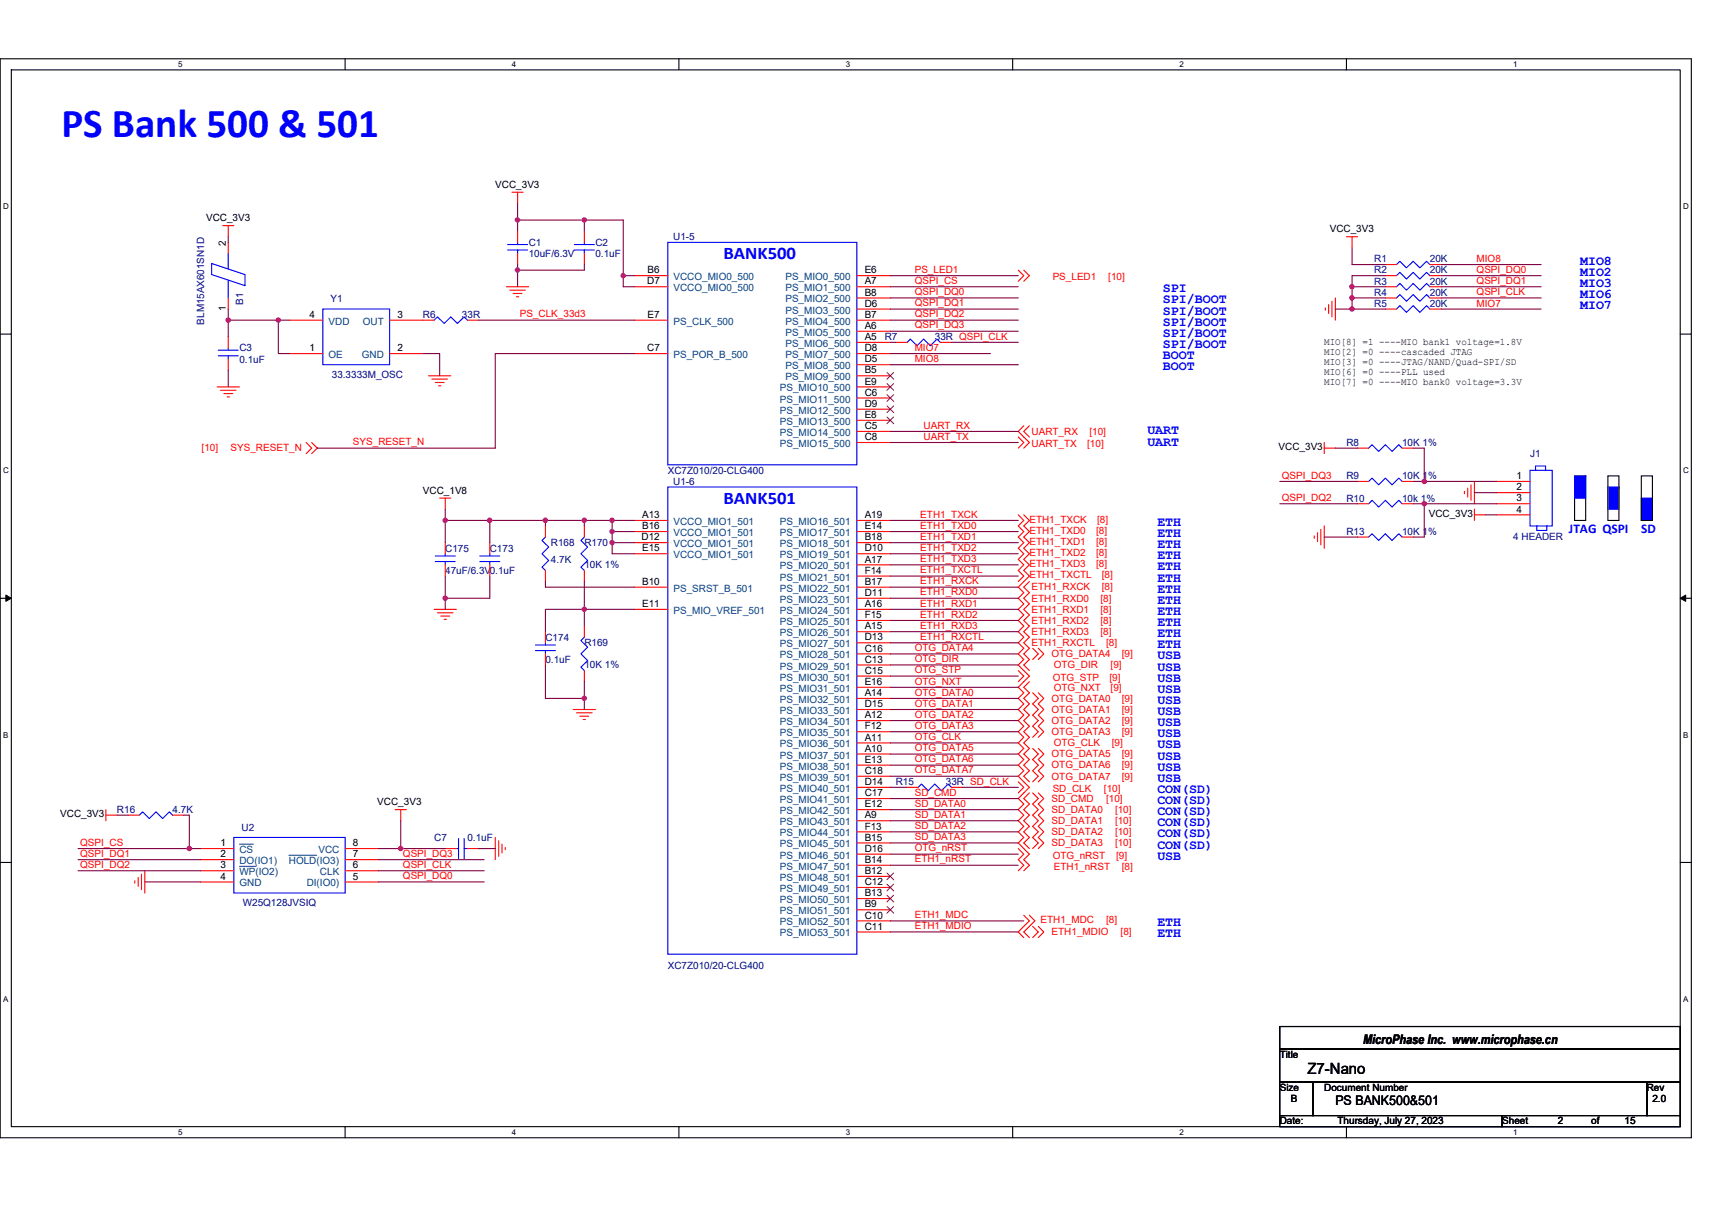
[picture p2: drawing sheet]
<svg xmlns="http://www.w3.org/2000/svg" width="297mm" height="210mm" viewBox="0 0 297 210" stroke-linecap="round" stroke-linejoin="round" font-family="sans-serif">
<path d="M0 10.2h293.5v187.2h-293.5zM2 12.1h289.5v183.4h-289.5z" fill="none" stroke="#000" stroke-width=".19"/>
<g fill="#fff">
<path d="M30.9 10.4h.8v1.6h-.8z"/>
<path d="M30.9 195.7h.8v1.6h-.8z"/>
</g>
<path d="M59.9 10.2v1.9M59.9 195.5v1.9" fill="none" stroke="#000" stroke-width=".19"/>
<g fill="#fff">
<path d="M88.8 10.4h.8v1.6h-.8z"/>
<path d="M88.8 195.7h.8v1.6h-.8z"/>
</g>
<path d="M117.8 10.2v1.9M117.8 195.5v1.9" fill="none" stroke="#000" stroke-width=".19"/>
<g fill="#fff">
<path d="M146.7 10.4h.8v1.6h-.8z"/>
<path d="M146.7 195.7h.8v1.6h-.8z"/>
</g>
<path d="M175.7 10.2v1.9M175.7 195.5v1.9" fill="none" stroke="#000" stroke-width=".19"/>
<g fill="#fff">
<path d="M204.7 10.4h.7v1.6h-.7z"/>
<path d="M204.7 195.7h.7v1.6h-.7z"/>
</g>
<path d="M233.6 10.2v1.9M233.6 195.5v1.9" fill="none" stroke="#000" stroke-width=".19"/>
<g fill="#fff">
<path d="M262.6 10.4h.7v1.6h-.7z"/>
<path d="M262.6 195.7h.7v1.6h-.7z"/>
<path d="M.5 35.1h1v1.5h-1z"/>
<path d="M292 35.1h1v1.5h-1z"/>
<path d="M.5 80.9h1v1.5h-1z"/>
<path d="M292 80.9h1v1.5h-1z"/>
</g>
<path d="M0 58h2M291.5 58h2" fill="none" stroke="#000" stroke-width=".19"/>
<g fill="#fff">
<path d="M.5 126.7h.9v1.6h-.9z"/>
<path d="M292 126.7h.9v1.6h-.9z"/>
</g>
<path d="M0 103.8h2M291.5 103.8h2" fill="none" stroke="#000" stroke-width=".19"/>
<path d="M1 103.3l1 .5-1 .6zM291.5 103.8l1-.5v1.1z" fill="#000" stroke="#000" stroke-width=".17"/>
<g fill="#fff">
<path d="M.5 172.6h.9v1.5h-.9z"/>
<path d="M292 172.6h.9v1.5h-.9z"/>
</g>
<path d="M273.2 82.6h1.9v7.7h-1.9zM279 82.6h1.9v7.7h-1.9zM284.8 82.6h1.9v7.7h-1.9zM0 149.7h2M291.5 149.7h2M222 178.1h69.5v3.9h-69.5zM222 182h69.5v5.8h-69.5zM222 187.8h5.8v5.8h-5.8zM222 193.6h38.6v1.9h-38.6zM227.8 187.8h57.9v5.8h-57.9zM260.6 193.6h30.9v1.9h-30.9zM285.7 187.8h5.8v5.8h-5.8z" fill="none" stroke="#000" stroke-width=".19"/>
<g fill="#00f" stroke="#00f" stroke-width=".19">
<path d="M273.2 82.6v3.8h1.9v-3.8z" fill-rule="evenodd"/>
<path d="M279 84.5v3.9h1.9v-3.9z" fill-rule="evenodd"/>
<path d="M284.8 86.4v3.9h1.9v-3.9z" fill-rule="evenodd"/>
</g>
<g fill="none" stroke="#f00" stroke-width=".19">
<path d="M38.6 39.2h2M39.6 39.2v1.9M88.8 33.4h2M89.8 33.4v1.9M39.6 58.5v1.9M39.6 51.7v1.9M39.6 42.1v1.9M50.2 55.6h5.8M67.6 55.6h7.7M81.1 55.6h1.9M87.9 49.8h3.8M88.5 50.4h2.6"/>
<path d="M89 50.9h1.6M89.6 51.5h.4M89.8 40.1v2M89.8 44v1.9M101.4 40.1v2M101.4 44v1.9M110.1 55.6h5.8M110.1 47.8h5.8M110.1 49.8h5.8M148.7 47.8h5.8M148.7 49.8h5.8M148.7 51.7h5.8"/>
<path d="M148.7 53.6h5.8M148.7 55.6h5.8M148.7 57.5h5.8M148.7 59.4h5.8M155.4 59.4h2M163.1 59.4h2M176.7 46.9l.9 .9-.9 1M177.6 46.9l1 .9-1 1M230 53.4v.4M230.5 52.9v1.5M231.1 52.3v2.7M231.7 51.7v3.9"/>
<path d="M233.6 41.1h1.9M234.6 41.1v1.9M240.4 45.9h1.9M240.4 47.8h1.9M240.4 49.8h1.9M240.4 51.7h1.9M240.4 53.6h1.9M248.1 45.9h1.9M248.1 47.8h1.9M248.1 49.8h1.9M248.1 51.7h1.9M248.1 53.6h1.9"/>
<path d="M37.7 67.1h3.8M38.3 67.7h2.7M38.8 68.3h1.6M39.4 68.9h.4M39.6 62.3v1.9M50.2 61.4h5.8M53.1 76.8l1 1-1 .9M54.1 76.8l1 1-1 .9M67.6 61.4h5.8M74.4 65.2h3.8M74.9 65.8h2.7M75.5 66.4h1.6"/>
<path d="M76.1 67h.4M110.1 61.4h5.8M148.7 61.4h5.8M148.7 63.3h5.8M148.7 65.2h5.8M148.7 67.1h5.8M148.7 69.1h5.8M148.7 71h5.8M148.7 72.9h5.8M148.7 74.9h5.8M148.7 76.8h5.8M176.7 75.8l.9 1-.9 1"/>
<path d="M177.6 73.9l-.9 1 1.9 1.9-1 1M178.6 73.9l-1 1 1 .9M229.8 77.8h1.9M229.8 76.8v1.9M235.5 77.8h2M243.3 77.8h1.9M76.3 86.4h1.9M77.3 94.2v1.9M77.3 98v2M77.3 86.4v2M85 94.2v1.9M85 98v2"/>
<path d="M94.6 99v1.9M94.6 91.3v1.9M101.4 99v1.9M101.4 91.3v1.9M110.1 90.3h5.8M110.1 92.2h5.8M110.1 94.2h5.8M110.1 96.1h5.8M148.7 90.3h5.8M148.7 92.2h5.8M148.7 94.2h5.8M148.7 96.1h5.8"/>
<path d="M148.7 98h5.8M148.7 100h5.8M176.7 89.3l.9 1-.9 1 .9 .9-.9 1 .9 1-.9 .9 .9 1-.9 1 .9 .9-.9 1 .9 1-.9 .9M177.6 89.3l1 1-1 1 1 .9-1 1 1 1-1 .9 1 1-1 1 1 .9-1 1 1 1-1.9 1.9 .9 .9-.9 1 .9 1-.9 .9 .9 1-.9 1 .9 .9-.9 1 .9 1-.9 .9 .9 1-.9 1 .9 .9-.9 1 1.9 1.9-1.9 2 .9 .9-.9 1 .9 1-.9 .9 .9 1-.9 1 .9 .9-.9 1 .9 1-.9 .9 .9 1-.9 1 .9 .9-.9 1 .9 1-.9 .9 1.9 1.9-1.9 2 .9 .9-.9 1 .9 1-.9 .9 .9 1-.9 1 .9 .9-.9 1 1.9 1.9-1 1 1 1-1 .9M228 93v.4M228.6 92.4v1.6M229.2 91.9v2.7M229.8 91.3v3.8M235.5 87.4h2M235.5 83.5h2M235.5 93.2h2M243.3 87.4h1.9"/>
<path d="M243.3 83.5h1.9M243.3 93.2h1.9M254.1 85.3v.4M254.7 84.7v1.6M255.2 84.1v2.7M255.8 89.3h1.9M255.8 88.4v1.9M255.8 83.5v3.9M259.7 83.5h5.8M259.7 85.5h5.8M259.7 87.4h5.8M259.7 89.3h5.8"/>
<path d="M75.3 105.7h3.9M75.9 106.3h2.7M76.5 106.9h1.5M77.1 107.5h.3M94.6 109.6v1.9M94.6 113.5v1.9M101.4 116.4v1.9M101.4 108.6v2M110.1 105.7h5.8M110.1 101.9h5.8M148.7 101.9h5.8M148.7 103.8h5.8"/>
<path d="M148.7 105.7h5.8M148.7 107.7h5.8M148.7 109.6h5.8M148.7 111.5h5.8M148.7 113.5h5.8M148.7 115.4h5.8M148.7 117.3h5.8M148.7 119.3h5.8M176.7 116.4l.9 .9-.9 1M178.6 118.3l-1 1 1 .9-1 1 1 1-1 .9 1 1-1 1 1 .9-1 1 1 1-1 .9 1 1-1 1 1 .9-1 1 1 1-1 .9 1 1M178.6 100.9l-1 1 1 .9-1 1 1 1-1 .9 1 1-1 1 1 .9-1 1 1 1-1 .9 1 1-1 1 1 .9-1 1 1 1M179.2 112.5l.9 1-.9 .9"/>
<path d="M180.1 112.5l1 1-1 .9M99.5 123.1h3.8M100 123.7h2.7M100.6 124.3h1.5M101.2 124.9h.4M148.7 121.2h5.8M148.7 123.1h5.8M148.7 125.1h5.8M148.7 127h5.8M148.7 128.9h5.8M148.7 130.9h5.8M148.7 132.8h5.8"/>
<path d="M148.7 134.7h5.8M148.7 136.6h5.8M148.7 138.6h5.8M157.4 136.6h1.9M165.1 136.6h1.9M176.7 135.7l.9 .9-.9 1M178.6 137.6l-1 1 1 .9-1 1 1 1-1 .9 1 1-1 1 1 .9-1 1 1 1M179.2 137.6l.9 1-.9 .9 .9 1-.9 1 .9 .9-.9 1 .9 1-.9 .9 .9 1-.9 1M179.2 120.2l.9 1-.9 1 .9 .9-.9 1 .9 1-.9 .9 .9 1-.9 1M179.2 129.9l.9 1-.9 .9 .9 1-.9 1 .9 .9-.9 1M180.1 137.6l1 1-1 .9 1 1-1 1 1 .9-1 1 1 1-1 .9 1 1-1 1M180.1 120.2l1 1-1 1 1 .9-1 1 1 1-1 .9 1 1-1 1"/>
<path d="M180.1 129.9l1 1-1 .9 1 1-1 1 1 .9-1 1M18.4 141.5h1.9M18.4 140.5v1.9M22.2 141.5h2M23.4 152.8v.4M24 152.3v1.5M24.6 151.7v2.7M25.1 151.1v3.9M29.9 141.5h2M34.8 147.3h5.8M34.8 149.2h5.8M34.8 151.1h5.8"/>
<path d="M34.8 153.1h5.8M59.9 153.1h5.8M59.9 151.1h5.8M59.9 149.2h5.8M59.9 147.3h5.8M68.6 140.5h1.9M69.5 140.5v1.9M77.3 147.3h1.9M81.1 147.3h1.9M85.9 145.3v3.9M86.5 145.9v2.7M87.1 146.5v1.5"/>
<path d="M87.7 147.1v.3M148.7 140.5h5.8M148.7 142.4h5.8M148.7 144.4h5.8M148.7 146.3h5.8M148.7 148.2h5.8M148.7 150.2h5.8M148.7 152.1h5.8M148.7 154h5.8M148.7 155.9h5.8M148.7 157.9h5.8M148.7 159.8h5.8"/>
<path d="M176.7 147.3l.9 .9-.9 1 .9 1-.9 .9M177.6 158.8l1 1-1.9 1.9 .9 1M178.6 158.8l1 1-2 1.9 1 1M148.7 161.7h5.8M179.2 160.8l.9 .9-.9 1M180.1 160.8l1 .9-1 1"/>
</g>
<g fill="none" stroke="#00f" stroke-width=".19">
<path d="M36.7 45.7l5.8 1.9v2l-5.8-2zM39.6 48.6v3.1M39.6 44v2.7M56 53.6h11.6v9.7h-11.6zM75.3 55.6l.6-.6 1.2 1.1 1.1-1.1 1.2 1.1 1.1-1.1 .6 .6M88.1 43.4h3.4M88.1 42.4h3.4M89.8 42.1v.3M89.8 43.4v.6M99.6 43.4h3.5M99.6 42.4h3.5M101.4 42.1v.3"/>
<path d="M101.4 43.4v.6M115.9 42.1h32.8v38.6h-32.8zM157.4 59.4l.5-.6 1.2 1.2 1.1-1.2 1.2 1.2 1.2-1.2 .5 .6M242.3 45.9l.6-.6 1.1 1.2 1.2-1.2 1.2 1.2 1.1-1.2 .6 .6M242.3 47.8l.6-.5 1.1 1.1 1.2-1.1 1.2 1.1 1.1-1.1 .6 .5M242.3 49.8l.6-.6 1.1 1.2 1.2-1.2 1.2 1.2 1.1-1.2 .6 .6M242.3 51.7l.6-.6 1.1 1.2 1.2-1.2 1.2 1.2 1.1-1.2 .6 .6M242.3 53.6l.6-.6 1.1 1.2 1.2-1.2 1.2 1.2 1.1-1.2 .6 .6M37.9 61.7h3.4M37.9 60.8h3.4M39.6 60.4v.4M39.6 61.7v.6"/>
<path d="M237.5 77.8l.6-.6 1.1 1.1 1.2-1.1 1.1 1.1 1.2-1.1 .6 .6M75.5 97.5h3.5M75.5 96.5h3.5M77.3 96.1v.4M77.3 97.5v.5M83.2 97.5h3.5M83.2 96.5h3.5M85 96.1v.4M85 97.5v.5M94.6 93.2l-.6 .6 1.2 1.1-1.2 1.2 1.2 1.2-1.2 1.1 .6 .6M101.4 93.2l-.6 .6 1.2 1.1-1.2 1.2 1.2 1.2-1.2 1.1 .6 .6M115.9 84.5h32.8v81.1h-32.8z"/>
<path d="M237.5 87.4l.6-.6 1.1 1.2 1.2-1.2 1.1 1.2 1.2-1.2 .6 .6M237.5 83.5l.6-.5 1.1 1.1 1.2-1.1 1.1 1.1 1.2-1.1 .6 .5M237.5 93.2l.6-.6 1.1 1.2 1.2-1.2 1.1 1.2 1.2-1.2 .6 .6M265.5 81.6h3.8v9.7h-3.8zM266.4 81.6v-.7h1.8v.7M266.6 91.3v.8h1.8v-.8M92.9 112.9h3.5M92.9 111.9h3.5M94.6 111.5v.4M94.6 112.9v.6M101.4 110.6l-.6 .6 1.2 1.1-1.2 1.2 1.2 1.1-1.2 1.2 .6 .6M159.3 136.6l.6-.5 1.1 1.1 1.2-1.1 1.1 1.1 1.2-1.1 .6 .5"/>
<path d="M24.2 141.5l.5-.6 1.2 1.1 1.2-1.1 1.1 1.1 1.2-1.1 .5 .6M40.6 145.3h19.3v9.7h-19.3zM79.2 147.3h.4M79.6 145.5v3.5M80.5 145.5v3.5M80.5 147.3h.6"/>
</g>
<g fill="none" stroke="#804000" stroke-width=".17">
<path d="M153.9 64.6l1.2 1.2M153.9 66.6l1.2 1.1M153.9 68.5l1.2 1.2M153.9 70.4l1.2 1.2M153.9 72.4l1.2 1.1M155 64.6l-1.1 1.2M155 66.6l-1.1 1.1M155 68.5l-1.1 1.2M155 70.4l-1.1 1.2M155 72.4l-1.1 1.1M153.9 151.5l1.2 1.2M153.9 153.4l1.2 1.2"/>
<path d="M153.9 155.4l1.2 1.1M153.9 157.3l1.2 1.2M155 151.5l-1.1 1.2M155 153.4l-1.1 1.2M155 155.4l-1.1 1.1M155 157.3l-1.1 1.2"/>
</g>
<path d="M41.5 146.5h2.5M41.5 150.3h2.9M50.1 148.4h4.8" fill="none" stroke="#004080" stroke-width=".17"/>
<g fill="none" stroke="#800040" stroke-width=".19">
<path d="M89.8 38.2v1.9M89.8 38.2h11.6M89.8 35.3v2.9M101.4 38.2v1.9M101.4 38.2h6.7v9.6M39.6 53.6v2M39.6 55.6h8.7M39.6 55.6v2.9M39.6 41.1v1M48.3 55.6v5.8h1.9M48.3 55.6h1.9M83 55.6h27.1"/>
<path d="M89.8 45.9v1M89.8 46.9v2.9M101.4 45.9v1h-11.6M108.1 47.8h2M108.1 47.8v2h2M154.5 51.7h22.2M154.5 53.6h22.2M154.5 55.6h22.2M154.5 57.5h22.2M154.5 47.8h22.2M154.5 49.8h22.2M154.5 59.4h.9"/>
<path d="M165.1 59.4h11.6M231.7 53.6h2.9M234.6 49.8v1.9M234.6 49.8h5.8M234.6 51.7h5.8M234.6 53.6h5.8M234.6 51.7v1.9M234.6 43v2.9h5.8M240.4 47.8h-5.8v2M250 53.6h17.4M250 45.9h17.4M250 51.7h17.4"/>
<path d="M250 49.8h17.4M250 47.8h17.4M39.6 64.2v2.9M73.4 61.4h2.9v3.8M110.1 61.4h-24.2v16.4h-30.8M154.5 63.3h22.2M154.5 76.8h22.2M154.5 61.4h17.3M154.5 74.9h22.2M231.7 77.8h3.8M245.2 77.8h1.9v5.7M77.3 90.3v3.9"/>
<path d="M77.3 90.3h7.7M77.3 88.4v1.9M77.3 100v3.8M85 90.3v3.9M85 90.3h9.6M85 100v3.8h-7.7M94.6 90.3v1M94.6 90.3h6.8M101.4 90.3h4.8M101.4 90.3v1M106.2 90.3v1.9M106.2 90.3h3.9"/>
<path d="M106.2 92.2h3.9M106.2 94.2v1.9h3.9M106.2 92.2v2M106.2 94.2h3.9M154.5 100h22.2M154.5 98h22.2M154.5 96.1h22.2M154.5 94.2h22.2M154.5 92.2h22.2M154.5 90.3h22.2M222 87.4h13.5M222 83.5h13.5"/>
<path d="M229.8 93.2h5.7M245.2 87.4h1.9v5.8h-1.9M245.2 83.5h1.9M247.1 87.4h12.6M247.1 83.5h12.6M255.8 85.5h3.9M257.7 89.3h2M77.3 103.8v1.9M94.6 100.9v1h15.5M94.6 115.4v5.8h6.8M101.4 100.9v4.8M101.4 105.7h-6.8v3.9"/>
<path d="M101.4 105.7v2.9M101.4 118.3v2.9M101.4 105.7h8.7M154.5 115.4h22.2M154.5 113.5h22.2M154.5 119.3h22.2M154.5 117.3h22.2M154.5 101.9h22.2M154.5 103.8h22.2M154.5 105.7h22.2M154.5 107.7h22.2M154.5 109.6h22.2"/>
<path d="M154.5 111.5h22.2M101.4 121.2v1.9M154.5 125.1h22.2M154.5 123.1h22.2M154.5 121.2h22.2M154.5 134.7h22.2M154.5 132.8h22.2M154.5 130.9h22.2M154.5 128.9h22.2M154.5 127h22.2M154.5 138.6h22.2M154.5 136.6h2.9"/>
<path d="M167 136.6h9.7M13.5 147.3h19.3M13.5 151.1h21.3M13.5 149.2h21.3M20.3 141.5h1.9M25.1 153.1h9.7M31.9 141.5h.9v5.8M32.8 147.3h2M65.7 153.1h18.3M65.7 149.2h18.3M65.7 147.3h3.8M65.7 151.1h18.3"/>
<path d="M69.5 147.3h7.8M69.5 142.4v4.9M83 147.3h2.9M154.5 140.5h22.2M154.5 142.4h22.2M154.5 144.4h22.2M154.5 146.3h22.2M154.5 148.2h22.2M154.5 150.2h22.2M154.5 159.8h23.1M154.5 161.7h22.2"/>
</g>
<g fill="#f0f" stroke="#f0f" stroke-width=".19">
<circle cx="39.6" cy="55.5" r=".38"/>
<circle cx="48.3" cy="55.5" r=".38"/>
<circle cx="234.6" cy="49.8" r=".38"/>
<circle cx="234.6" cy="51.7" r=".38"/>
<circle cx="234.6" cy="53.6" r=".38"/>
<circle cx="89.8" cy="38.2" r=".38"/>
<circle cx="101.4" cy="38.2" r=".38"/>
<circle cx="89.8" cy="46.9" r=".38"/>
<circle cx="108.1" cy="47.8" r=".38"/>
<circle cx="69.5" cy="147.2" r=".38"/>
<circle cx="32.8" cy="147.2" r=".38"/>
<circle cx="247.1" cy="83.5" r=".38"/>
<circle cx="247.1" cy="87.4" r=".38"/>
<circle cx="85" cy="90.3" r=".38"/>
<circle cx="77.2" cy="103.8" r=".38"/>
<circle cx="101.4" cy="105.7" r=".38"/>
<circle cx="101.4" cy="121.2" r=".38"/>
<circle cx="94.6" cy="90.3" r=".38"/>
<circle cx="101.4" cy="90.3" r=".38"/>
<circle cx="77.2" cy="90.3" r=".38"/>
<circle cx="106.2" cy="90.3" r=".38"/>
<circle cx="106.2" cy="92.2" r=".38"/>
<circle cx="106.2" cy="94.2" r=".38"/>
</g>
<text font-size="7.1" fill="#00f" x="10.6" y="23.7">PS Bank 500 &amp; 501</text>
<g font-size="3.1" fill="#00f">
<text x="125.5" y="45">BANK500</text>
<text x="125.5" y="87.4">BANK501</text>
</g>
<text font-size="2.7" x="226.9" y="186.3">Z7-Nano</text>
<g font-size="2.3" fill="#00f">
<text x="274.1" y="45.9">MIO8</text>
<text x="274.1" y="47.8">MIO2</text>
<text x="201.8" y="50.7">SPI</text>
<text x="201.8" y="52.7">SPI/BOOT</text>
<text x="274.1" y="53.6">MIO7</text>
<text x="274.1" y="49.8">MIO3</text>
<text x="274.1" y="51.7">MIO6</text>
<text x="201.8" y="54.6">SPI/BOOT</text>
<text x="201.8" y="56.5">SPI/BOOT</text>
<text x="201.8" y="58.5">SPI/BOOT</text>
<text x="201.8" y="62.3">BOOT</text>
<text x="201.8" y="60.4">SPI/BOOT</text>
<text x="201.8" y="64.2">BOOT</text>
<text x="199.1" y="75.2">UART</text>
<text x="199.1" y="77.4">UART</text>
<text x="200.8" y="91.3">ETH</text>
<text x="200.8" y="93.2">ETH</text>
<text x="200.8" y="95.1">ETH</text>
<text x="272.2" y="92.5">JTAG QSPI</text>
<text x="284.8" y="92.5">SD</text>
<text x="200.8" y="97.1">ETH</text>
<text x="200.8" y="99">ETH</text>
<text x="200.8" y="100.9">ETH</text>
<text x="200.8" y="102.8">ETH</text>
<text x="200.8" y="104.8">ETH</text>
<text x="200.8" y="106.7">ETH</text>
<text x="200.8" y="108.6">ETH</text>
<text x="200.8" y="110.6">ETH</text>
<text x="200.8" y="112.5">ETH</text>
<text x="200.8" y="118.3">USB</text>
<text x="200.8" y="116.4">USB</text>
<text x="200.8" y="114.4">USB</text>
<text x="200.8" y="124.1">USB</text>
<text x="200.8" y="122.2">USB</text>
<text x="200.8" y="120.2">USB</text>
<text x="200.8" y="128">USB</text>
<text x="200.8" y="126">USB</text>
<text x="200.8" y="131.8">USB</text>
<text x="200.8" y="129.9">USB</text>
<text x="200.8" y="137.6">CON(SD)</text>
<text x="200.8" y="133.7">USB</text>
<text x="200.8" y="135.7">USB</text>
<text x="200.8" y="139.5">CON(SD)</text>
<text x="200.8" y="141.5">CON(SD)</text>
<text x="200.8" y="143.4">CON(SD)</text>
<text x="200.8" y="145.3">CON(SD)</text>
<text x="200.8" y="147.3">CON(SD)</text>
<text x="200.8" y="149.2">USB</text>
<text x="200.8" y="160.8">ETH</text>
<text x="200.8" y="162.7">ETH</text>
</g>
<g font-size="2.3">
<text x="236.5" y="181.1">MicroPhase Inc. www.microphase.cn</text>
<text x="231.7" y="191.8">PS BANK500&amp;501</text>
</g>
<g font-size="1.7">
<text x="85.9" y="32.6">VCC_3V3</text>
<text x="35.7" y="38.4">VCC_3V3</text>
<text x="230.7" y="40.3">VCC_3V3</text>
<text x="39.2" y="42.6" transform="rotate(-90 39.2 42.6)">2</text>
<text x="112.4" y="47.4">B6</text>
<text x="150" y="47.4">E6</text>
<text x="112.3" y="49.4">D7</text>
<text x="150" y="49.4">A7</text>
<text x="150" y="51.3">B8</text>
<text x="150" y="53.2">D6</text>
<text x="39.2" y="54" transform="rotate(-90 39.2 54)">1</text>
<text x="53.7" y="55.2">4</text>
<text x="69" y="55.2">3</text>
<text x="112.4" y="55.2">E7</text>
<text x="150" y="55.2">B7</text>
<text x="150" y="57.1">A6</text>
<text x="150" y="59">A5</text>
<text x="229.8" y="59.8">MIO[8] =1 ----MIO bank1 voltage=1.8V</text>
<text x="53.7" y="61">1</text>
<text x="69" y="61">2</text>
<text x="112.3" y="61">C7</text>
<text x="150" y="61">D8</text>
<text x="150" y="62.9">D5</text>
<text x="150" y="64.8">B5</text>
<text x="229.8" y="61.6">MIO[2] =0 ----cascaded JTAG</text>
<text x="229.8" y="63.3">MIO[3] =0 ----JTAG/NAND/Quad-SPI/SD</text>
<text x="229.8" y="65">MIO[6] =0 ----PLL used</text>
<text x="150" y="66.7">E9</text>
<text x="150" y="68.7">C6</text>
<text x="150" y="70.6">D9</text>
<text x="229.8" y="66.8">MIO[7] =0 ----MIO bank0 voltage=3.3V</text>
<text x="150" y="72.5">E8</text>
<text x="150" y="74.5">C5</text>
<text x="150" y="76.4">C8</text>
<text x="221.8" y="78.1">VCC_3V3</text>
<text x="263.1" y="83.1">1</text>
<text x="73.4" y="85.7">VCC_1V8</text>
<text x="111.4" y="89.9">A13</text>
<text x="150" y="89.9">A19</text>
<text x="247.9" y="89.7">VCC_3V3</text>
<text x="263.1" y="85.1">2</text>
<text x="263.1" y="87">3</text>
<text x="263.1" y="88.9">4</text>
<text x="111.3" y="93.8">D12</text>
<text x="111.4" y="91.8">B16</text>
<text x="111.4" y="95.7">E15</text>
<text x="150" y="91.8">E14</text>
<text x="150" y="93.8">B18</text>
<text x="150" y="95.7">D10</text>
<text x="111.4" y="101.5">B10</text>
<text x="150" y="97.6">A17</text>
<text x="150" y="99.6">F14</text>
<text x="150" y="101.5">B17</text>
<text x="111.4" y="105.3">E11</text>
<text x="150" y="103.4">D11</text>
<text x="150" y="105.3">A16</text>
<text x="150" y="107.3">F15</text>
<text x="150" y="109.2">A15</text>
<text x="150" y="111.1">D13</text>
<text x="150" y="113.1">C16</text>
<text x="150" y="115">C13</text>
<text x="150" y="116.9">C15</text>
<text x="150" y="118.9">E16</text>
<text x="150" y="120.8">A14</text>
<text x="150" y="122.7">D15</text>
<text x="150" y="124.7">A12</text>
<text x="150" y="126.6">F12</text>
<text x="150" y="128.5">A11</text>
<text x="150" y="130.5">A10</text>
<text x="150" y="132.4">E13</text>
<text x="150" y="134.3">C18</text>
<text x="150" y="136.2">D14</text>
<text x="10.5" y="141.9">VCC_3V3</text>
<text x="65.5" y="139.7">VCC_3V3</text>
<text x="150" y="138.2">C17</text>
<text x="150" y="140.1">E12</text>
<text x="150" y="142">A9</text>
<text x="150" y="144">F13</text>
<text x="38.2" y="146.9">1</text>
<text x="38.2" y="148.8">2</text>
<text x="61.2" y="148.8">7</text>
<text x="61.2" y="146.9">8</text>
<text x="150" y="145.9">B15</text>
<text x="150" y="147.8">D16</text>
<text x="150" y="149.8">B14</text>
<text x="38.2" y="150.7">3</text>
<text x="38.2" y="152.7">4</text>
<text x="61.2" y="150.7">6</text>
<text x="61.2" y="152.7">5</text>
<text x="150" y="151.7">B12</text>
<text x="150" y="153.6">C12</text>
<text x="150" y="155.5">B13</text>
<text x="150" y="157.5">B9</text>
<text x="150" y="159.4">C10</text>
<text x="150" y="161.3">C11</text>
<text x="222" y="183.6">Title</text>
<text x="222" y="189.3">Size</text>
<text x="224" y="191.3">B</text>
<text x="229.8" y="189.3">Document Number</text>
<text x="285.7" y="189.3">Rev</text>
<text x="286.7" y="191.3">2.0</text>
<text x="222" y="195.1">Date:</text>
<text x="232.1" y="195.1">Thursday, July 27, 2023</text>
<text x="260.6" y="195.1">Sheet</text>
<text x="270.3" y="195.1">2</text>
<text x="276.1" y="195.1">of</text>
<text x="281.9" y="195.1">15</text>
</g>
<g font-size="1.7" fill="#000080">
<text x="116.8" y="41.7">U1-5</text>
<text x="91.7" y="42.6">C1</text>
<text x="91.7" y="44.6">10uF/6.3V</text>
<text x="103.3" y="42.6">C2</text>
<text x="103.3" y="44.6">0.1uF</text>
<text x="238.4" y="45.5">R1</text>
<text x="238.4" y="47.5">R2</text>
<text x="248.1" y="45.5">20K</text>
<text x="248.1" y="47.5">20K</text>
<text x="42.2" y="52.9" transform="rotate(-90 42.2 52.9)">B1</text>
<text x="57.4" y="52.5">Y1</text>
<text x="238.4" y="49.4">R3</text>
<text x="238.4" y="51.3">R4</text>
<text x="238.4" y="53.3">R5</text>
<text x="248.1" y="49.4">20K</text>
<text x="248.1" y="51.3">20K</text>
<text x="248.1" y="53.3">20K</text>
<text x="35.4" y="56.3" transform="rotate(-90 35.4 56.3)">BLM15AX601SN1D</text>
<text x="73.4" y="55.2">R6</text>
<text x="80.2" y="55.2">33R</text>
<text x="153.5" y="59">R7</text>
<text x="162.2" y="59">33R QSPI_CLK</text>
<text x="41.5" y="61">C3</text>
<text x="41.5" y="62.9">0.1uF</text>
<text x="57.6" y="65.6">33.3333M_OSC</text>
<text x="233.6" y="77.4">R8</text>
<text x="243.3" y="77.4">10K 1%</text>
<text x="115.9" y="82.2">XC7Z010/20-CLG400</text>
<text x="233.6" y="83.2">R9</text>
<text x="243.3" y="83.2">10K 1%</text>
<text x="265.5" y="79.3">J1</text>
<text x="116.8" y="84.1">U1-6</text>
<text x="233.6" y="87">R10</text>
<text x="243.3" y="87">10k 1%</text>
<text x="77.3" y="95.7">C175</text>
<text x="85" y="95.7">C173</text>
<text x="95.6" y="94.7">R168</text>
<text x="101.4" y="94.7">R170</text>
<text x="233.6" y="92.8">R13</text>
<text x="243.3" y="92.8">10K 1%</text>
<text x="262.6" y="93.8">4 HEADER</text>
<text x="77.3" y="99.6">47uF/6.3V0.1uF</text>
<text x="95.6" y="97.6">4.7K</text>
<text x="101.4" y="98.6">10K 1%</text>
<text x="94.6" y="111.2">C174</text>
<text x="101.4" y="112.1">R169</text>
<text x="94.6" y="115">0.1uF</text>
<text x="101.4" y="116">10K 1%</text>
<text x="155.4" y="136.2">R15</text>
<text x="164.1" y="136.2">33R SD_CLK</text>
<text x="20.3" y="141.1">R16</text>
<text x="29.9" y="141.1">4.7K</text>
<text x="41.9" y="144.2">U2</text>
<text x="75.3" y="145.9">C7</text>
<text x="81.1" y="145.9">0.1uF</text>
<text x="42.1" y="157.3">W25Q128JVSIQ</text>
<text x="115.9" y="168.1">XC7Z010/20-CLG400</text>
</g>
<g font-size="1.7" fill="#f00">
<text x="158.7" y="47.3">PS_LED1</text>
<text x="256.2" y="45.5">MIO8</text>
<text x="256.2" y="47.3">QSPI_DQ0</text>
<text x="158.7" y="49.3">QSPI_CS</text>
<text x="158.7" y="51.2">QSPI_DQ0</text>
<text x="158.7" y="53.1">QSPI_DQ1</text>
<text x="182.6" y="48.6">PS_LED1</text>
<text x="192.3" y="48.6">[10]</text>
<text x="256.2" y="53.3">MIO7</text>
<text x="256.2" y="51.2">QSPI_CLK</text>
<text x="256.2" y="49.3">QSPI_DQ1</text>
<text x="90.2" y="55.1">PS_CLK_33d3</text>
<text x="158.7" y="55.1">QSPI_DQ2</text>
<text x="158.7" y="57">QSPI_DQ3</text>
<text x="158.7" y="62.9">MIO8</text>
<text x="158.7" y="61">MIO7</text>
<text x="61.2" y="77.3">SYS_RESET_N</text>
<text x="160.2" y="74.4">UART_RX</text>
<text x="160.2" y="76.3">UART_TX</text>
<text x="179" y="77.6">UART_TX</text>
<text x="179" y="75.4">UART_RX</text>
<text x="188.6" y="77.6">[10]</text>
<text x="189" y="75.4">[10]</text>
<text x="35" y="78.3">[10]</text>
<text x="40" y="78.3">SYS_RESET_N</text>
<text x="222.4" y="83.1">QSPI_DQ3</text>
<text x="159.7" y="89.8">ETH1_TXCK</text>
<text x="222.4" y="86.9">QSPI_DQ2</text>
<text x="159.7" y="95.6">ETH1_TXD2</text>
<text x="159.7" y="93.7">ETH1_TXD1</text>
<text x="159.7" y="91.8">ETH1_TXD0</text>
<text x="178.6" y="94.6">ETH1_TXD1</text>
<text x="178.6" y="92.6">ETH1_TXD0</text>
<text x="178.6" y="90.7">ETH1_TXCK</text>
<text x="190.2" y="94.6">[8]</text>
<text x="190.2" y="92.6">[8]</text>
<text x="190.4" y="90.7">[8]</text>
<text x="159.7" y="99.5">ETH1_TXCTL</text>
<text x="159.7" y="97.5">ETH1_TXD3</text>
<text x="159.7" y="101.4">ETH1_RXCK</text>
<text x="178.6" y="100.4">ETH1_TXCTL</text>
<text x="178.6" y="98.4">ETH1_TXD3</text>
<text x="178.6" y="96.5">ETH1_TXD2</text>
<text x="190.2" y="98.4">[8]</text>
<text x="190.2" y="96.5">[8]</text>
<text x="191.2" y="100.4">[8]</text>
<text x="159.7" y="103.3">ETH1_RXD0</text>
<text x="159.7" y="105.3">ETH1_RXD1</text>
<text x="159.7" y="107.2">ETH1_RXD2</text>
<text x="179" y="102.5">ETH1_RXCK</text>
<text x="179" y="104.4">ETH1_RXD0</text>
<text x="179" y="106.3">ETH1_RXD1</text>
<text x="190.9" y="104.4">[8]</text>
<text x="190.9" y="106.3">[8]</text>
<text x="191.2" y="102.5">[8]</text>
<text x="158.7" y="113">OTG_DATA4</text>
<text x="159.7" y="109.1">ETH1_RXD3</text>
<text x="159.7" y="111.1">ETH1_RXCTL</text>
<text x="179" y="108.3">ETH1_RXD2</text>
<text x="179" y="110.2">ETH1_RXD3</text>
<text x="179" y="112.1">ETH1_RXCTL</text>
<text x="190.9" y="108.3">[8]</text>
<text x="190.9" y="110.2">[8]</text>
<text x="191.9" y="112.1">[8]</text>
<text x="158.7" y="114.9">OTG_DIR</text>
<text x="158.7" y="118.8">OTG_NXT</text>
<text x="158.7" y="116.8">OTG_STP</text>
<text x="182.5" y="114">OTG_DATA4</text>
<text x="182.6" y="118.1">OTG_STP</text>
<text x="182.8" y="119.8">OTG_NXT</text>
<text x="182.8" y="116">OTG_DIR</text>
<text x="192.5" y="118.1">[9]</text>
<text x="192.7" y="116">[9]</text>
<text x="192.7" y="119.8">[9]</text>
<text x="194.6" y="114">[9]</text>
<text x="158.7" y="124.6">OTG_DATA2</text>
<text x="158.7" y="122.6">OTG_DATA1</text>
<text x="158.7" y="120.7">OTG_DATA0</text>
<text x="182.5" y="125.6">OTG_DATA2</text>
<text x="182.5" y="123.7">OTG_DATA1</text>
<text x="182.5" y="121.8">OTG_DATA0</text>
<text x="194.6" y="125.6">[9]</text>
<text x="194.6" y="123.7">[9]</text>
<text x="194.6" y="121.8">[9]</text>
<text x="158.7" y="130.4">OTG_DATA5</text>
<text x="158.7" y="128.4">OTG_CLK</text>
<text x="158.7" y="126.5">OTG_DATA3</text>
<text x="182.5" y="131.4">OTG_DATA5</text>
<text x="182.5" y="127.6">OTG_DATA3</text>
<text x="182.8" y="129.5">OTG_CLK</text>
<text x="192.9" y="129.5">[9]</text>
<text x="194.6" y="131.4">[9]</text>
<text x="194.6" y="127.6">[9]</text>
<text x="158.7" y="134.2">OTG_DATA7</text>
<text x="158.7" y="132.3">OTG_DATA6</text>
<text x="182.5" y="135.3">OTG_DATA7</text>
<text x="182.5" y="133.3">OTG_DATA6</text>
<text x="182.6" y="137.4">SD_CLK</text>
<text x="191.5" y="137.4">[10]</text>
<text x="194.6" y="135.3">[9]</text>
<text x="194.6" y="133.3">[9]</text>
<text x="158.7" y="138.1">SD_CMD</text>
<text x="158.7" y="140">SD_DATA0</text>
<text x="158.7" y="141.9">SD_DATA1</text>
<text x="158.7" y="143.9">SD_DATA2</text>
<text x="182.5" y="139.1">SD_CMD</text>
<text x="182.5" y="141.1">SD_DATA0</text>
<text x="182.5" y="143">SD_DATA1</text>
<text x="191.9" y="139.1">[10]</text>
<text x="193.5" y="141.1">[10]</text>
<text x="193.5" y="143">[10]</text>
<text x="13.9" y="146.8">QSPI_CS</text>
<text x="13.9" y="148.7">QSPI_DQ1</text>
<text x="69.9" y="148.7">QSPI_DQ3</text>
<text x="158.7" y="145.8">SD_DATA3</text>
<text x="158.7" y="147.7">OTG_nRST</text>
<text x="158.7" y="149.7">ETH1_nRST</text>
<text x="182.5" y="144.9">SD_DATA2</text>
<text x="182.5" y="146.9">SD_DATA3</text>
<text x="182.6" y="149">OTG_nRST</text>
<text x="193.5" y="144.9">[10]</text>
<text x="193.5" y="146.9">[10]</text>
<text x="193.7" y="149">[9]</text>
<text x="13.9" y="150.6">QSPI_DQ2</text>
<text x="69.9" y="150.6">QSPI_CLK</text>
<text x="69.9" y="152.6">QSPI_DQ0</text>
<text x="182.8" y="150.9">ETH1_nRST</text>
<text x="194.6" y="150.9">[8]</text>
<text x="158.7" y="159.3">ETH1_MDC</text>
<text x="158.7" y="161.2">ETH1_MDIO</text>
<text x="180.5" y="160.2">ETH1_MDC</text>
<text x="191.9" y="160.2">[8]</text>
<text x="182.5" y="162.3">ETH1_MDIO</text>
<text x="194.4" y="162.3">[8]</text>
</g>
<g font-size="1.7" fill="#004080">
<text x="116.8" y="48.6">VCCO_MIO0_500</text>
<text x="116.8" y="50.5">VCCO_MIO0_500</text>
<text x="136.3" y="48.6">PS_MIO0_500</text>
<text x="136.3" y="50.5">PS_MIO1_500</text>
<text x="136.3" y="52.5">PS_MIO2_500</text>
<text x="57" y="56.3">VDD</text>
<text x="63" y="56.3">OUT</text>
<text x="116.8" y="56.3">PS_CLK_500</text>
<text x="136.3" y="54.4">PS_MIO3_500</text>
<text x="136.3" y="56.3">PS_MIO4_500</text>
<text x="136.3" y="58.3">PS_MIO5_500</text>
<text x="57" y="62.1">OE</text>
<text x="62.8" y="62.1">GND</text>
<text x="116.8" y="62.1">PS_POR_B_500</text>
<text x="136.3" y="60.2">PS_MIO6_500</text>
<text x="136.3" y="62.1">PS_MIO7_500</text>
<text x="136.3" y="64.1">PS_MIO8_500</text>
<text x="136.3" y="66">PS_MIO9_500</text>
<text x="135.3" y="67.9">PS_MIO10_500</text>
<text x="135.3" y="69.8">PS_MIO11_500</text>
<text x="135.3" y="71.8">PS_MIO12_500</text>
<text x="135.3" y="73.7">PS_MIO13_500</text>
<text x="135.3" y="75.6">PS_MIO14_500</text>
<text x="135.3" y="77.6">PS_MIO15_500</text>
<text x="116.8" y="91.1">VCCO_MIO1_501</text>
<text x="116.8" y="93">VCCO_MIO1_501</text>
<text x="116.8" y="95">VCCO_MIO1_501</text>
<text x="135.3" y="91.1">PS_MIO16_501</text>
<text x="135.3" y="93">PS_MIO17_501</text>
<text x="135.3" y="95">PS_MIO18_501</text>
<text x="116.8" y="96.9">VCCO_MIO1_501</text>
<text x="135.3" y="96.9">PS_MIO19_501</text>
<text x="135.3" y="98.8">PS_MIO20_501</text>
<text x="135.3" y="100.8">PS_MIO21_501</text>
<text x="116.8" y="106.5">PS_MIO_VREF_501</text>
<text x="116.8" y="102.7">PS_SRST_B_501</text>
<text x="135.3" y="102.7">PS_MIO22_501</text>
<text x="135.3" y="104.6">PS_MIO23_501</text>
<text x="135.3" y="106.5">PS_MIO24_501</text>
<text x="135.3" y="108.5">PS_MIO25_501</text>
<text x="135.3" y="110.4">PS_MIO26_501</text>
<text x="135.3" y="112.3">PS_MIO27_501</text>
<text x="135.3" y="114.3">PS_MIO28_501</text>
<text x="135.3" y="116.2">PS_MIO29_501</text>
<text x="135.3" y="118.1">PS_MIO30_501</text>
<text x="135.3" y="120.1">PS_MIO31_501</text>
<text x="135.3" y="122">PS_MIO32_501</text>
<text x="135.3" y="123.9">PS_MIO33_501</text>
<text x="135.3" y="125.8">PS_MIO34_501</text>
<text x="135.3" y="127.8">PS_MIO35_501</text>
<text x="135.3" y="129.7">PS_MIO36_501</text>
<text x="135.3" y="131.6">PS_MIO37_501</text>
<text x="135.3" y="133.6">PS_MIO38_501</text>
<text x="135.3" y="135.5">PS_MIO39_501</text>
<text x="135.3" y="137.4">PS_MIO40_501</text>
<text x="135.3" y="139.4">PS_MIO41_501</text>
<text x="135.3" y="141.3">PS_MIO42_501</text>
<text x="135.3" y="143.2">PS_MIO43_501</text>
<text x="41.5" y="148">CS</text>
<text x="41.5" y="150">DO(IO1)</text>
<text x="50.1" y="150">HOLD(IO3)</text>
<text x="55.2" y="148">VCC</text>
<text x="135.3" y="145.1">PS_MIO44_501</text>
<text x="135.3" y="147.1">PS_MIO45_501</text>
<text x="135.3" y="149">PS_MIO46_501</text>
<text x="41.5" y="151.9">WP(IO2)</text>
<text x="41.5" y="153.8">GND</text>
<text x="53.2" y="153.8">DI(IO0)</text>
<text x="55.5" y="151.9">CLK</text>
<text x="135.3" y="150.9">PS_MIO47_501</text>
<text x="135.3" y="152.9">PS_MIO48_501</text>
<text x="135.3" y="154.8">PS_MIO49_501</text>
<text x="135.3" y="156.7">PS_MIO50_501</text>
<text x="135.3" y="158.7">PS_MIO51_501</text>
<text x="135.3" y="160.6">PS_MIO52_501</text>
<text x="135.3" y="162.5">PS_MIO53_501</text>
</g>
<g font-size="1.4">
<text x="30.9" y="11.7">5</text>
<text x="88.8" y="11.7">4</text>
<text x="146.7" y="11.7">3</text>
<text x="204.7" y="11.7">2</text>
<text x="262.6" y="11.7">1</text>
<text x=".5" y="36.3">D</text>
<text x="292" y="36.3">D</text>
<text x=".5" y="82.1">C</text>
<text x="292" y="82.1">C</text>
<text x=".5" y="128">B</text>
<text x="292" y="128">B</text>
<text x=".5" y="173.8">A</text>
<text x="292" y="173.8">A</text>
<text x="30.9" y="197">5</text>
<text x="88.8" y="197">4</text>
<text x="146.7" y="197">3</text>
<text x="204.7" y="197">2</text>
<text x="262.6" y="197">1</text>
</g>
</svg>
